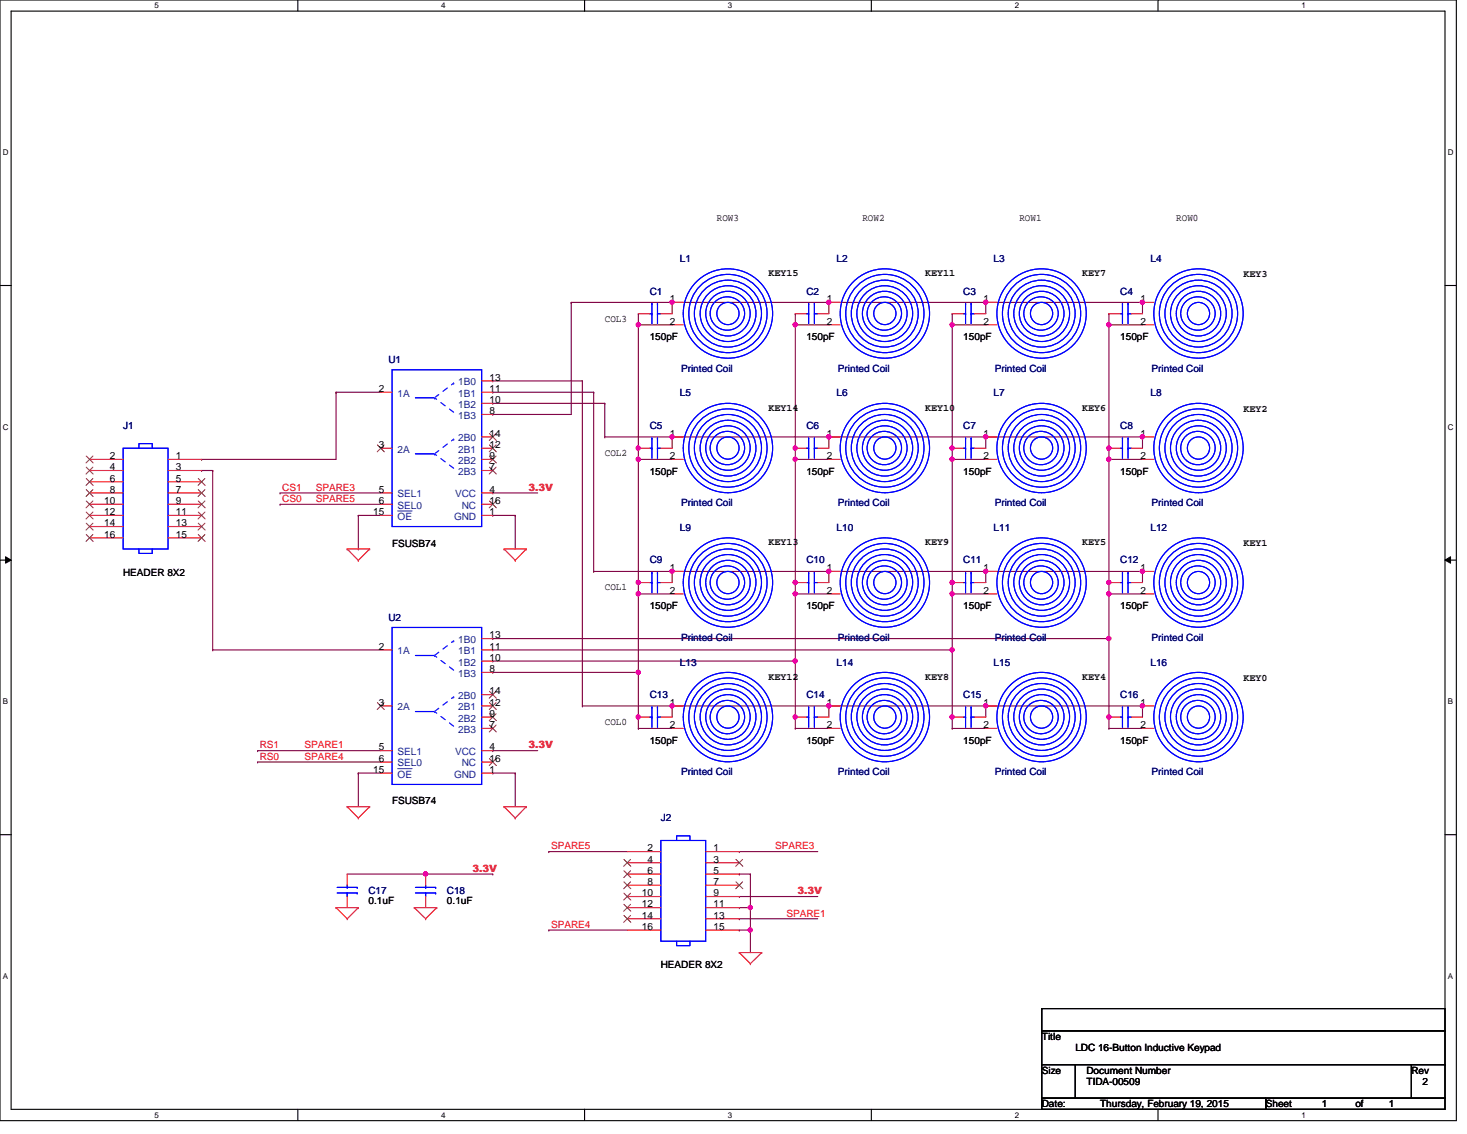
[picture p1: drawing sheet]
<svg xmlns="http://www.w3.org/2000/svg" width="279mm" height="216mm" viewBox="0 0 279 216" stroke-linecap="round" stroke-linejoin="round" font-family="sans-serif">
<path d="M0 0h277.4v213.4h-277.4zM2.1 2.1h273.1v209.1h-273.1z" fill="none" stroke="#000" stroke-width=".21"/>
<g fill="#fff">
<path d="M29.4 .2h.8v1.7h-.8z"/>
<path d="M29.4 211.4h.8v1.7h-.8z"/>
</g>
<path d="M56.7 0v2.1M56.7 211.2v2.1" fill="none" stroke="#000" stroke-width=".21"/>
<g fill="#fff">
<path d="M84 .2h.8v1.7h-.8z"/>
<path d="M84 211.4h.8v1.7h-.8z"/>
</g>
<path d="M111.3 0v2.1M111.3 211.2v2.1" fill="none" stroke="#000" stroke-width=".21"/>
<g fill="#fff">
<path d="M138.6 .2h.8v1.7h-.8z"/>
<path d="M138.6 211.4h.8v1.7h-.8z"/>
</g>
<path d="M165.9 0v2.1M165.9 211.2v2.1" fill="none" stroke="#000" stroke-width=".21"/>
<g fill="#fff">
<path d="M193.3 .2h.8v1.7h-.8z"/>
<path d="M193.3 211.4h.8v1.7h-.8z"/>
</g>
<path d="M220.6 0v2.1M220.6 211.2v2.1" fill="none" stroke="#000" stroke-width=".21"/>
<g fill="#fff">
<path d="M247.9 .2h.8v1.7h-.8z"/>
<path d="M247.9 211.4h.8v1.7h-.8z"/>
<path d="M.6 28.2h1v1.7h-1z"/>
<path d="M275.8 28.2h1v1.7h-1z"/>
<path d="M.6 80.5h1v1.7h-1z"/>
<path d="M275.8 80.5h1v1.7h-1z"/>
</g>
<path d="M0 54.4h2.1M275.2 54.4h2.1" fill="none" stroke="#000" stroke-width=".21"/>
<g fill="#fff">
<path d="M.6 132.8h.9v1.7h-.9z"/>
<path d="M275.8 132.8h.9v1.7h-.9z"/>
</g>
<path d="M0 106.6h2.1M275.2 106.6h2.1" fill="none" stroke="#000" stroke-width=".21"/>
<path d="M1.1 106l1 .6-1 .6zM275.2 106.6l1.1-.6v1.2z" fill="#000"/>
<path d="M1.1 106l1 .6-1 .6zM275.2 106.6l1.1-.6v1.2z" fill="none" stroke="#000" stroke-width=".19"/>
<g fill="#fff">
<path d="M.6 185h.9v1.7h-.9z"/>
<path d="M275.8 185h.9v1.7h-.9z"/>
</g>
<path d="M0 158.9h2.1M275.2 158.9h2.1" fill="none" stroke="#000" stroke-width=".21"/>
<g fill="none" stroke="#800040" stroke-width=".21">
<path d="M121.6 59.7h.1M121.6 59.7v2.1M128 57.6h.1M128 57.6v2.1M151.5 59.7h.1M151.5 59.7v2.1M157.9 57.6h.1M157.9 57.6v2.1M181.4 59.7h.1M181.4 59.7v2.1M187.7 57.6h.1M187.7 57.6v2.1"/>
<path d="M121.6 61.8h.1M121.6 61.8h6.4M151.5 61.8h.1M151.5 61.8h6.4M181.4 61.8h.1M181.4 61.8h6.3M211.2 61.8h.1M211.2 61.8h6.4"/>
</g>
<circle cx="211.2" cy="61.8" r=".4" fill="#f0f"/>
<circle cx="211.2" cy="61.8" r=".4" fill="none" stroke="#f0f" stroke-width=".21"/>
<path d="M211.2 59.7h.1M211.2 59.7v2.1M217.6 57.6h.1M217.6 57.6v2.1M121.6 87.5h.1M121.6 85.3h.1M121.6 87.5h6.4M121.6 85.3v2.2" fill="none" stroke="#800040" stroke-width=".21"/>
<circle cx="121.6" cy="85.3" r=".4" fill="#f0f"/>
<circle cx="121.6" cy="85.3" r=".4" fill="none" stroke="#f0f" stroke-width=".21"/>
<path d="M128 83.2h.1M128 83.2v2.1M151.5 87.5h.1M151.5 85.3h.1M151.5 87.5h6.4M151.5 85.3v2.2" fill="none" stroke="#800040" stroke-width=".21"/>
<circle cx="151.4" cy="85.3" r=".4" fill="#f0f"/>
<circle cx="151.4" cy="85.3" r=".4" fill="none" stroke="#f0f" stroke-width=".21"/>
<path d="M157.9 83.2h.1M157.9 83.2v2.1M181.4 87.5h.1M181.4 85.3h.1M181.4 87.5h6.3M181.4 85.3v2.2" fill="none" stroke="#800040" stroke-width=".21"/>
<circle cx="181.3" cy="85.3" r=".4" fill="#f0f"/>
<circle cx="181.3" cy="85.3" r=".4" fill="none" stroke="#f0f" stroke-width=".21"/>
<path d="M187.7 83.2h.1M187.7 83.2v2.1" fill="none" stroke="#800040" stroke-width=".21"/>
<circle cx="187.7" cy="83.2" r=".4" fill="#f0f"/>
<circle cx="187.7" cy="83.2" r=".4" fill="none" stroke="#f0f" stroke-width=".21"/>
<path d="M211.2 87.5h.1M211.2 87.5h6.4M217.6 83.2h.1M217.6 83.2v2.1M121.6 113.1h.1M121.6 110.9h.1M121.6 113.1h6.4M121.6 110.9v2.2" fill="none" stroke="#800040" stroke-width=".21"/>
<circle cx="121.6" cy="110.9" r=".4" fill="#f0f"/>
<circle cx="121.6" cy="110.9" r=".4" fill="none" stroke="#f0f" stroke-width=".21"/>
<path d="M128 108.8h.1M128 108.8v2.1M151.5 113.1h.1M151.5 113.1h6.4" fill="none" stroke="#800040" stroke-width=".21"/>
<circle cx="151.4" cy="113" r=".4" fill="#f0f"/>
<circle cx="151.4" cy="113" r=".4" fill="none" stroke="#f0f" stroke-width=".21"/>
<path d="M151.5 110.9h.1M151.5 110.9v2.2" fill="none" stroke="#800040" stroke-width=".21"/>
<circle cx="151.4" cy="110.9" r=".4" fill="#f0f"/>
<circle cx="151.4" cy="110.9" r=".4" fill="none" stroke="#f0f" stroke-width=".21"/>
<path d="M157.9 108.8h.1M157.9 108.8v2.1M181.4 113.1h.1M181.4 110.9h.1M181.4 113.1h6.3M181.4 110.9v2.2" fill="none" stroke="#800040" stroke-width=".21"/>
<circle cx="181.3" cy="113" r=".4" fill="#f0f"/>
<circle cx="181.3" cy="113" r=".4" fill="none" stroke="#f0f" stroke-width=".21"/>
<circle cx="181.3" cy="110.9" r=".4" fill="#f0f"/>
<circle cx="181.3" cy="110.9" r=".4" fill="none" stroke="#f0f" stroke-width=".21"/>
<path d="M187.7 108.8h.1M187.7 108.8v2.1" fill="none" stroke="#800040" stroke-width=".21"/>
<circle cx="187.7" cy="108.8" r=".4" fill="#f0f"/>
<circle cx="187.7" cy="108.8" r=".4" fill="none" stroke="#f0f" stroke-width=".21"/>
<path d="M211.2 113.1h.1M211.2 113.1h6.4M217.6 108.8h.1M217.6 108.8v2.1M121.6 138.7h.1M121.6 136.5h.1M121.6 138.7h6.4M121.6 136.5v2.2M128 134.4h.1M128 134.4v2.1" fill="none" stroke="#800040" stroke-width=".21"/>
<circle cx="128" cy="134.4" r=".4" fill="#f0f"/>
<circle cx="128" cy="134.4" r=".4" fill="none" stroke="#f0f" stroke-width=".21"/>
<path d="M151.5 138.7h.1M151.5 136.5h.1M151.5 138.7h6.4M151.5 136.5v2.2" fill="none" stroke="#800040" stroke-width=".21"/>
<circle cx="151.4" cy="136.5" r=".4" fill="#f0f"/>
<circle cx="151.4" cy="136.5" r=".4" fill="none" stroke="#f0f" stroke-width=".21"/>
<path d="M157.9 134.4h.1M157.9 134.4v2.1M181.4 138.7h.1M181.4 136.5h.1M181.4 138.7h6.3M181.4 136.5v2.2" fill="none" stroke="#800040" stroke-width=".21"/>
<circle cx="181.3" cy="136.5" r=".4" fill="#f0f"/>
<circle cx="181.3" cy="136.5" r=".4" fill="none" stroke="#f0f" stroke-width=".21"/>
<path d="M187.7 134.4h.1M187.7 134.4v2.1M211.2 138.7h.1M211.2 136.5h.1M211.2 138.7h6.4M211.2 136.5v2.2" fill="none" stroke="#800040" stroke-width=".21"/>
<circle cx="211.2" cy="136.5" r=".4" fill="#f0f"/>
<circle cx="211.2" cy="136.5" r=".4" fill="none" stroke="#f0f" stroke-width=".21"/>
<path d="M217.6 134.4h.1M217.6 134.4v2.1" fill="none" stroke="#800040" stroke-width=".21"/>
<circle cx="217.6" cy="134.4" r=".4" fill="#f0f"/>
<circle cx="217.6" cy="134.4" r=".4" fill="none" stroke="#f0f" stroke-width=".21"/>
<path d="M187.7 57.6h.1M187.7 57.6h29.9" fill="none" stroke="#800040" stroke-width=".21"/>
<circle cx="217.6" cy="57.5" r=".4" fill="#f0f"/>
<circle cx="217.6" cy="57.5" r=".4" fill="none" stroke="#f0f" stroke-width=".21"/>
<circle cx="187.7" cy="57.5" r=".4" fill="#f0f"/>
<circle cx="187.7" cy="57.5" r=".4" fill="none" stroke="#f0f" stroke-width=".21"/>
<path d="M157.9 57.6h.1M157.9 57.6h29.8" fill="none" stroke="#800040" stroke-width=".21"/>
<circle cx="157.8" cy="57.5" r=".4" fill="#f0f"/>
<circle cx="157.8" cy="57.5" r=".4" fill="none" stroke="#f0f" stroke-width=".21"/>
<path d="M128 57.6h.1M128 57.6h29.9" fill="none" stroke="#800040" stroke-width=".21"/>
<circle cx="128" cy="57.5" r=".4" fill="#f0f"/>
<circle cx="128" cy="57.5" r=".4" fill="none" stroke="#f0f" stroke-width=".21"/>
<path d="M157.9 83.2h.1M157.9 83.2h29.8" fill="none" stroke="#800040" stroke-width=".21"/>
<circle cx="157.8" cy="83.2" r=".4" fill="#f0f"/>
<circle cx="157.8" cy="83.2" r=".4" fill="none" stroke="#f0f" stroke-width=".21"/>
<path d="M128 83.2h.1M128 83.2h29.9" fill="none" stroke="#800040" stroke-width=".21"/>
<circle cx="128" cy="83.2" r=".4" fill="#f0f"/>
<circle cx="128" cy="83.2" r=".4" fill="none" stroke="#f0f" stroke-width=".21"/>
<path d="M157.9 108.8h.1M157.9 108.8h29.8" fill="none" stroke="#800040" stroke-width=".21"/>
<circle cx="157.8" cy="108.8" r=".4" fill="#f0f"/>
<circle cx="157.8" cy="108.8" r=".4" fill="none" stroke="#f0f" stroke-width=".21"/>
<path d="M128 108.8h.1M128 108.8h29.9" fill="none" stroke="#800040" stroke-width=".21"/>
<circle cx="128" cy="108.8" r=".4" fill="#f0f"/>
<circle cx="128" cy="108.8" r=".4" fill="none" stroke="#f0f" stroke-width=".21"/>
<path d="M181.4 61.8h.1M181.4 61.8v23.5" fill="none" stroke="#800040" stroke-width=".21"/>
<circle cx="181.3" cy="61.8" r=".4" fill="#f0f"/>
<circle cx="181.3" cy="61.8" r=".4" fill="none" stroke="#f0f" stroke-width=".21"/>
<path d="M181.4 87.5h.1M181.4 87.5v23.4" fill="none" stroke="#800040" stroke-width=".21"/>
<circle cx="181.3" cy="87.4" r=".4" fill="#f0f"/>
<circle cx="181.3" cy="87.4" r=".4" fill="none" stroke="#f0f" stroke-width=".21"/>
<path d="M151.5 87.5h.1M151.5 87.5v23.4" fill="none" stroke="#800040" stroke-width=".21"/>
<circle cx="151.4" cy="87.4" r=".4" fill="#f0f"/>
<circle cx="151.4" cy="87.4" r=".4" fill="none" stroke="#f0f" stroke-width=".21"/>
<path d="M151.5 61.8h.1M151.5 61.8v23.5" fill="none" stroke="#800040" stroke-width=".21"/>
<circle cx="151.4" cy="61.8" r=".4" fill="#f0f"/>
<circle cx="151.4" cy="61.8" r=".4" fill="none" stroke="#f0f" stroke-width=".21"/>
<path d="M121.6 61.8h.1M121.6 61.8v23.5" fill="none" stroke="#800040" stroke-width=".21"/>
<circle cx="121.6" cy="61.8" r=".4" fill="#f0f"/>
<circle cx="121.6" cy="61.8" r=".4" fill="none" stroke="#f0f" stroke-width=".21"/>
<path d="M121.6 87.5h.1M121.6 87.5v23.4" fill="none" stroke="#800040" stroke-width=".21"/>
<circle cx="121.6" cy="87.4" r=".4" fill="#f0f"/>
<circle cx="121.6" cy="87.4" r=".4" fill="none" stroke="#f0f" stroke-width=".21"/>
<path d="M121.6 128h.1M121.6 128v8.5" fill="none" stroke="#800040" stroke-width=".21"/>
<circle cx="121.6" cy="136.5" r=".4" fill="#f0f"/>
<circle cx="121.6" cy="136.5" r=".4" fill="none" stroke="#f0f" stroke-width=".21"/>
<path d="M187.7 134.4h.1M187.7 134.4h29.9" fill="none" stroke="#800040" stroke-width=".21"/>
<circle cx="187.7" cy="134.4" r=".4" fill="#f0f"/>
<circle cx="187.7" cy="134.4" r=".4" fill="none" stroke="#f0f" stroke-width=".21"/>
<path d="M140.8 166.4h.1M140.8 172.8h.1M140.8 177.1h.1M140.8 166.4h2.1M140.8 177.1h2.1M142.9 177.1h.1M142.9 166.4h.1M142.9 166.4v6.4h-2.1M142.9 177.1v4.3" fill="none" stroke="#800040" stroke-width=".21"/>
<circle cx="142.9" cy="177.1" r=".4" fill="#f0f"/>
<circle cx="142.9" cy="177.1" r=".4" fill="none" stroke="#f0f" stroke-width=".21"/>
<path d="M104.5 177.1h.1M104.5 162.1h.1M104.5 162.1h15M104.5 177.1h15M140.8 174.9h.1M140.8 162.1h.1M140.8 174.9h14.9M140.8 162.1h14.9M142.9 172.8h.1M142.9 172.8v4.3" fill="none" stroke="#800040" stroke-width=".21"/>
<circle cx="142.9" cy="172.8" r=".4" fill="#f0f"/>
<circle cx="142.9" cy="172.8" r=".4" fill="none" stroke="#f0f" stroke-width=".21"/>
<path d="M157.9 134.4h.1M157.9 134.4h29.8M140.8 170.7h.1M140.8 170.7h14.9" fill="none" stroke="#800040" stroke-width=".21"/>
<circle cx="157.8" cy="134.4" r=".4" fill="#f0f"/>
<circle cx="157.8" cy="134.4" r=".4" fill="none" stroke="#f0f" stroke-width=".21"/>
<g fill="none" stroke="#800040" stroke-width=".21">
<path d="M108.8 57.6h.1M108.8 57.6h19.2M108.8 57.6v21.3h-14.9M64 74.7h.1M64 74.7v12.8h-25.6M64 74.7h8.5M93.9 78.9h.1M93.9 76.8h.1M93.9 74.7h.1M93.9 72.5h.1M93.9 74.7h19.2M93.9 76.8h21.3"/>
<path d="M93.9 72.5h17M110.9 72.5h.1M110.9 72.5v61.9M113.1 74.7h.1M113.1 74.7v34.1M115.2 76.8h.1M115.2 76.8v6.4M38.4 89.6h.1M38.4 87.5h.1M38.4 89.6h2.1M40.5 89.6h.1M40.5 89.6v34.1"/>
<path d="M115.2 83.2h.1M115.2 83.2h12.8M113.1 108.8h.1M113.1 108.8h14.9M40.5 123.7h.1M40.5 123.7h32M93.9 128h.1M93.9 128h27.7M110.9 134.4h.1M110.9 134.4h47M128 134.4h.1M151.5 125.9h.1"/>
<path d="M151.5 125.9v10.6M181.4 123.7h.1M181.4 123.7v12.8M211.2 121.6h.1M211.2 121.6v14.9"/>
</g>
<circle cx="121.6" cy="128" r=".4" fill="#f0f"/>
<circle cx="121.6" cy="128" r=".4" fill="none" stroke="#f0f" stroke-width=".21"/>
<path d="M121.6 113.1h.1M121.6 113.1v14.9" fill="none" stroke="#800040" stroke-width=".21"/>
<circle cx="121.6" cy="113" r=".4" fill="#f0f"/>
<circle cx="121.6" cy="113" r=".4" fill="none" stroke="#f0f" stroke-width=".21"/>
<path d="M93.9 125.9h.1M93.9 125.9h57.6" fill="none" stroke="#800040" stroke-width=".21"/>
<circle cx="151.4" cy="125.8" r=".4" fill="#f0f"/>
<circle cx="151.4" cy="125.8" r=".4" fill="none" stroke="#f0f" stroke-width=".21"/>
<path d="M93.9 123.7h.1M93.9 123.7h87.5" fill="none" stroke="#800040" stroke-width=".21"/>
<circle cx="181.3" cy="123.7" r=".4" fill="#f0f"/>
<circle cx="181.3" cy="123.7" r=".4" fill="none" stroke="#f0f" stroke-width=".21"/>
<path d="M93.9 121.6h.1M93.9 121.6h117.3" fill="none" stroke="#800040" stroke-width=".21"/>
<circle cx="211.2" cy="121.6" r=".4" fill="#f0f"/>
<circle cx="211.2" cy="121.6" r=".4" fill="none" stroke="#f0f" stroke-width=".21"/>
<g fill="none" stroke="#800040" stroke-width=".21">
<path d="M53.3 96h.1M53.3 93.9h.1M53.3 93.9h19.2M53.3 96h19.2M68.2 98.1h.1M68.2 98.1v6.4M68.2 98.1h4.3M93.9 98.1h.1M93.9 93.9h.1M93.9 98.1h4.2M93.9 93.9h8.5M98.1 98.1h.1"/>
<path d="M98.1 98.1v6.4M68.2 104.5h.1M151.5 113.1h.1M151.5 113.1v12.8M181.4 113.1h.1M181.4 113.1v10.6M49.1 142.9h.1M49.1 145.1h.1M49.1 142.9h23.4M49.1 145.1h23.4M68.2 147.2h.1M68.2 147.2h4.3"/>
<path d="M68.2 147.2v6.4M93.9 147.2h.1M93.9 142.9h.1M93.9 147.2h4.2M93.9 142.9h8.5M98.1 147.2h.1M98.1 147.2v6.4M66.1 166.4h15M81.1 166.4h.1"/>
</g>
<circle cx="81" cy="166.4" r=".4" fill="#f0f"/>
<circle cx="81" cy="166.4" r=".4" fill="none" stroke="#f0f" stroke-width=".21"/>
<path d="M211.2 61.8h.1M211.2 61.8v23.5M81.1 166.4h12.8M93.9 166.4h.1" fill="none" stroke="#800040" stroke-width=".21"/>
<circle cx="211.2" cy="85.3" r=".4" fill="#f0f"/>
<circle cx="211.2" cy="85.3" r=".4" fill="none" stroke="#f0f" stroke-width=".21"/>
<path d="M211.2 113.1h.1M211.2 110.9v10.7M211.2 121.6h.1" fill="none" stroke="#800040" stroke-width=".21"/>
<circle cx="211.2" cy="113" r=".4" fill="#f0f"/>
<circle cx="211.2" cy="113" r=".4" fill="none" stroke="#f0f" stroke-width=".21"/>
<path d="M211.2 87.5v23.4M211.2 110.9h.1" fill="none" stroke="#800040" stroke-width=".21"/>
<circle cx="211.2" cy="110.9" r=".4" fill="#f0f"/>
<circle cx="211.2" cy="110.9" r=".4" fill="none" stroke="#f0f" stroke-width=".21"/>
<path d="M211.2 87.5h.1M211.2 85.3v2.2" fill="none" stroke="#800040" stroke-width=".21"/>
<circle cx="211.2" cy="87.4" r=".4" fill="#f0f"/>
<circle cx="211.2" cy="87.4" r=".4" fill="none" stroke="#f0f" stroke-width=".21"/>
<path d="M187.7 108.8h.1M187.7 108.8h29.9" fill="none" stroke="#800040" stroke-width=".21"/>
<circle cx="217.6" cy="108.8" r=".4" fill="#f0f"/>
<circle cx="217.6" cy="108.8" r=".4" fill="none" stroke="#f0f" stroke-width=".21"/>
<path d="M187.7 83.2h.1M187.7 83.2h29.9" fill="none" stroke="#800040" stroke-width=".21"/>
<circle cx="217.6" cy="83.2" r=".4" fill="#f0f"/>
<circle cx="217.6" cy="83.2" r=".4" fill="none" stroke="#f0f" stroke-width=".21"/>
<g fill="none" stroke="#f00" stroke-width=".21">
<path d="M121.6 59.7h2.1M125.9 59.7h2.1M128 57.6h2.1M151.5 59.7h2.1M155.7 59.7h2.2M157.9 57.6h2.1M181.4 59.7h2.1M185.6 59.7h2.1M187.7 57.6h2.2M211.2 59.7h2.2M215.5 59.7h2.1M217.6 57.6h2.2"/>
<path d="M72.5 74.7h2.2M91.7 74.7h2.2M91.7 78.9h2.2M91.7 76.8h2.2M91.7 72.5h2.2M128 61.8h2.1M157.9 61.8h2.1M187.7 61.8h2.2M217.6 61.8h2.2M17.1 98.1h6.4M17.1 93.9h6.4M17.1 96h6.4"/>
<path d="M17.1 89.6h6.4M17.1 87.5h6.4M17.1 91.7h6.4M32 98.1h6.4M32 93.9h6.4M32 96h6.4M32 89.6h6.4M32 87.5h6.4M32 91.7h6.4M72.5 85.3h2.2M72.5 98.1h2.2M72.5 93.9h2.2"/>
<path d="M72.5 96h2.2M91.7 85.3h2.2M91.7 98.1h2.2M91.7 93.9h2.2M91.7 96h2.2M91.7 89.6h2.2M91.7 87.5h2.2M91.7 83.2h2.2M121.6 85.3h2.1M125.9 85.3h2.1M128 87.5h2.1M128 83.2h2.1"/>
<path d="M151.5 85.3h2.1M155.7 85.3h2.2M157.9 87.5h2.1M157.9 83.2h2.1M181.4 85.3h2.1M185.6 85.3h2.1M187.7 87.5h2.2M187.7 83.2h2.2M211.2 85.3h2.2M215.5 85.3h2.1M217.6 87.5h2.2M217.6 83.2h2.2"/>
<path d="M17.1 100.2h6.4M17.1 102.4h6.4M32 100.2h6.4M32 102.4h6.4M66.1 104.5h.1M66.1 104.5h4.3M66.1 104.5l2.1 2.2M68.2 106.7h.1M70.4 104.5h.1M70.4 104.5l-2.2 2.2M96 104.5h.1M96 104.5h4.2"/>
<path d="M96 104.5l2.1 2.2M98.1 106.7h.1M100.2 104.5h.1M100.2 104.5l-2.1 2.2M121.6 110.9h2.1M125.9 110.9h2.1M128 108.8h2.1M128 113.1h2.1M151.5 110.9h2.1M155.7 110.9h2.2M157.9 108.8h2.1M157.9 113.1h2.1"/>
<path d="M181.4 110.9h2.1M185.6 110.9h2.1M187.7 108.8h2.2M187.7 113.1h2.2M211.2 110.9h2.2M215.5 110.9h2.1M217.6 108.8h2.2M217.6 113.1h2.2M72.5 134.4h2.2M72.5 123.7h2.2M91.7 134.4h2.2M91.7 138.7h2.2"/>
<path d="M91.7 123.7h2.2M91.7 128h2.2M91.7 136.5h2.2M91.7 125.9h2.2M91.7 121.6h2.2M91.7 132.2h2.2M121.6 136.5h2.1M125.9 136.5h2.1M128 134.4h2.1M128 138.7h2.1M151.5 136.5h2.1M155.7 136.5h2.2"/>
<path d="M157.9 134.4h2.1M157.9 138.7h2.1M181.4 136.5h2.1M185.6 136.5h2.1M187.7 134.4h2.2M187.7 138.7h2.2M211.2 136.5h2.2M215.5 136.5h2.1M217.6 134.4h2.2M217.6 138.7h2.2M66.1 153.6h.1M66.1 153.6h4.3"/>
<path d="M66.1 153.6l2.1 2.1M68.2 155.7h.1M70.4 153.6h.1M70.4 153.6l-2.2 2.1M72.5 147.2h2.2M72.5 142.9h2.2M72.5 145.1h2.2M91.7 147.2h2.2M91.7 142.9h2.2M91.7 145.1h2.2M96 153.6h.1M96 153.6h4.2"/>
<path d="M96 153.6l2.1 2.1M98.1 155.7h.1M100.2 153.6h.1M100.2 153.6l-2.1 2.1M64 172.8h.1M64 172.8h4.2M64 172.8l2.1 2.1M66.1 174.9h.1M66.1 166.4v2.1M66.1 170.7v2.1M68.2 172.8h.1M68.2 172.8l-2.1 2.1"/>
<path d="M78.9 172.8h.1M78.9 172.8h4.3M78.9 172.8l2.2 2.1M81.1 174.9h.1M81.1 166.4v2.1M81.1 170.7v2.1M83.2 172.8h.1M83.2 172.8l-2.1 2.1M119.5 172.8h6.4M119.5 162.1h6.4M119.5 164.3h6.4M119.5 166.4h6.4"/>
<path d="M119.5 168.5h6.4M119.5 170.7h6.4M119.5 174.9h6.4M119.5 177.1h6.4M134.4 172.8h6.4M134.4 162.1h6.4M134.4 164.3h6.4M134.4 166.4h6.4M134.4 168.5h6.4M134.4 170.7h6.4M134.4 174.9h6.4M134.4 177.1h6.4"/>
<path d="M140.8 181.4h.1M140.8 181.4h4.3M140.8 181.4l2.1 2.1M142.9 183.5h.1M145.1 181.4h.1M145.1 181.4l-2.2 2.1"/>
</g>
<path d="M198.4 192h76.8v4.3h-76.8zM198.4 196.3h76.8v6.4h-76.8zM198.4 202.7h6.4v6.4h-6.4zM198.4 209.1h42.7v2.1h-42.7zM204.8 202.7h64v6.4h-64zM241.1 209.1h34.1v2.1h-34.1zM268.8 202.7h6.4v6.4h-6.4z" fill="none" stroke="#000" stroke-width=".21"/>
<g fill="none" stroke="#00f" stroke-width=".21">
<path d="M123.7 59.7h.5M124.2 59.7h.1M124.2 57.8h.1M124.2 57.8v3.8M125.2 57.8h.1M125.2 59.7h.1M125.2 59.7h.7M125.2 57.8v3.8M153.6 59.7h.4M154 59.7h.1M154 57.8h.1M154 57.8v3.8"/>
<path d="M155.1 57.8h.1M155.1 59.7h.1M155.1 59.7h.6M155.1 57.8v3.8M183.5 59.7h.4M183.9 59.7h.1M183.9 57.8h.1M183.9 57.8v3.8M185 57.8h.1M185 59.7h.1M185 57.8v3.8M185 59.7h.6"/>
<path d="M213.4 59.7h.4M213.8 59.7h.1M213.8 57.8h.1M213.8 57.8v3.8M214.8 57.8h.1M214.8 59.7h.1M214.8 59.7h.7M214.8 57.8v3.8M74.7 70.4h17v29.8h-17zM79.1 75.7h3.7M82.8 75.7h.1M23.5 85.3h8.5v19.2h-8.5z"/>
<path d="M26.5 85.3v-.8h2.5v.8M79.1 86.4h3.7M82.8 86.4h.1M123.7 85.3h.5M124.2 85.3h.1M124.2 83.4h.1M124.2 83.4v3.8M125.2 83.4h.1M125.2 85.3h.1M125.2 85.3h.7M125.2 83.4v3.8M153.6 85.3h.4"/>
<path d="M154 85.3h.1M154 83.4h.1M154 83.4v3.8M155.1 83.4h.1M155.1 85.3h.1M155.1 85.3h.6M155.1 83.4v3.8M183.5 85.3h.4M183.9 85.3h.1M183.9 83.4h.1M183.9 83.4v3.8M185 83.4h.1"/>
<path d="M185 85.3h.1M185 85.3h.6M185 83.4v3.8M213.4 85.3h.4M213.8 85.3h.1M213.8 83.4h.1M213.8 83.4v3.8M214.8 83.4h.1M214.8 85.3h.1M214.8 85.3h.7M214.8 83.4v3.8M26.5 104.5v.9h2.5v-.9"/>
<path d="M74.7 119.5h17v29.9h-17zM123.7 110.9h.5M124.2 110.9h.1M124.2 109h.1M124.2 109v3.9M125.2 109h.1M125.2 110.9h.1M125.2 110.9h.7M125.2 109v3.9M153.6 110.9h.4M154 110.9h.1M154 109h.1"/>
<path d="M154 109v3.9M155.1 109h.1M155.1 110.9h.1M155.1 110.9h.6M155.1 109v3.9M183.5 110.9h.4M183.9 110.9h.1M183.9 109h.1M183.9 109v3.9M185 109h.1M185 110.9h.1M185 109v3.9"/>
<path d="M185 110.9h.6M213.4 110.9h.4M213.8 110.9h.1M213.8 109h.1M213.8 109v3.9M214.8 109h.1M214.8 110.9h.1M214.8 109v3.9M214.8 110.9h.7M79.1 124.8h3.7M79.1 135.5h3.7M82.8 124.8h.1"/>
<path d="M82.8 135.5h.1M123.7 136.5h.5M124.2 136.5h.1M124.2 134.6h.1M124.2 134.6v3.9M125.2 134.6h.1M125.2 136.5h.1M125.2 136.5h.7M125.2 134.6v3.9M153.6 136.5h.4M154 136.5h.1M154 134.6h.1"/>
<path d="M154 134.6v3.9M155.1 134.6h.1M155.1 136.5h.1M155.1 134.6v3.9M155.1 136.5h.6M183.5 136.5h.4M183.9 136.5h.1M183.9 134.6h.1M183.9 134.6v3.9M185 134.6h.1M185 136.5h.1M185 134.6v3.9"/>
<path d="M185 136.5h.6M213.4 136.5h.4M213.8 136.5h.1M213.8 134.6h.1M213.8 134.6v3.9M214.8 134.6h.1M214.8 136.5h.1M214.8 134.6v3.9M214.8 136.5h.7M64.2 170h3.8M64.2 169h3.8M66.1 169h.1"/>
<path d="M66.1 170h.1M66.1 168.5v.5M66.1 170v.7M68 170h.1M68 169h.1M79.1 170h3.9M79.1 169h3.9M81.1 169h.1M81.1 170h.1M81.1 168.5v.5M81.1 170v.7M83 170h.1"/>
<path d="M83 169h.1M125.9 160h8.5v19.2h-8.5zM128.9 160v-.9h2.5v.9M128.9 179.2v.8h2.5v-.8"/>
<circle cx="138.6" cy="59.7" r="3.2"/>
<circle cx="138.6" cy="59.7" r="4.2"/>
<circle cx="138.6" cy="59.7" r="8.5"/>
<circle cx="138.6" cy="59.7" r="7.5"/>
<circle cx="138.6" cy="59.7" r="2.12"/>
<circle cx="138.6" cy="59.7" r="6.4"/>
<circle cx="138.7" cy="59.7" r="5.3"/>
<circle cx="168.5" cy="59.7" r="3.2"/>
<circle cx="168.5" cy="59.7" r="4.3"/>
<circle cx="168.5" cy="59.7" r="6.4"/>
<circle cx="168.5" cy="59.7" r="5.3"/>
<circle cx="168.5" cy="59.7" r="8.5"/>
<circle cx="168.5" cy="59.7" r="7.5"/>
<circle cx="168.5" cy="59.7" r="2.12"/>
<circle cx="198.3" cy="59.7" r="3.2"/>
<circle cx="198.4" cy="59.7" r="8.5"/>
<circle cx="198.4" cy="59.7" r="7.5"/>
<circle cx="198.4" cy="59.7" r="2.12"/>
<circle cx="198.4" cy="59.7" r="4.3"/>
<circle cx="198.4" cy="59.7" r="6.4"/>
<circle cx="198.4" cy="59.7" r="5.3"/>
<circle cx="228.2" cy="59.7" r="3.2"/>
<circle cx="228.2" cy="59.7" r="5.3"/>
<circle cx="228.2" cy="59.7" r="4.2"/>
<circle cx="228.3" cy="59.7" r="8.5"/>
<circle cx="228.3" cy="59.7" r="7.5"/>
<circle cx="228.3" cy="59.7" r="2.12"/>
<circle cx="228.3" cy="59.7" r="6.4"/>
<circle cx="138.6" cy="85.3" r="3.2"/>
<circle cx="138.6" cy="85.3" r="8.5"/>
<circle cx="138.6" cy="85.3" r="4.2"/>
<circle cx="138.6" cy="85.3" r="7.5"/>
<circle cx="138.6" cy="85.3" r="6.4"/>
<circle cx="138.6" cy="85.3" r="2.12"/>
<circle cx="138.7" cy="85.3" r="5.3"/>
<circle cx="168.5" cy="85.3" r="3.2"/>
<circle cx="168.5" cy="85.3" r="6.4"/>
<circle cx="168.5" cy="85.3" r="5.3"/>
<circle cx="168.5" cy="85.3" r="4.3"/>
<circle cx="168.5" cy="85.3" r="8.5"/>
<circle cx="168.5" cy="85.3" r="7.5"/>
<circle cx="168.5" cy="85.3" r="2.12"/>
<circle cx="198.3" cy="85.3" r="3.2"/>
<circle cx="198.4" cy="85.3" r="8.5"/>
<circle cx="198.4" cy="85.3" r="7.5"/>
<circle cx="198.4" cy="85.3" r="2.12"/>
<circle cx="198.4" cy="85.3" r="6.4"/>
<circle cx="198.4" cy="85.3" r="5.3"/>
<circle cx="198.4" cy="85.3" r="4.3"/>
<circle cx="228.2" cy="85.3" r="3.2"/>
<circle cx="228.2" cy="85.3" r="5.3"/>
<circle cx="228.3" cy="85.3" r="8.5"/>
<circle cx="228.3" cy="85.3" r="4.2"/>
<circle cx="228.3" cy="85.3" r="7.5"/>
<circle cx="228.3" cy="85.3" r="6.4"/>
<circle cx="228.3" cy="85.3" r="2.12"/>
<circle cx="138.6" cy="110.9" r="3.2"/>
<circle cx="138.6" cy="110.9" r="8.5"/>
<circle cx="138.6" cy="110.9" r="4.2"/>
<circle cx="138.6" cy="110.9" r="7.5"/>
<circle cx="138.6" cy="110.9" r="6.4"/>
<circle cx="138.6" cy="110.9" r="2.12"/>
<circle cx="138.7" cy="110.9" r="5.3"/>
<circle cx="168.5" cy="110.9" r="3.2"/>
<circle cx="168.5" cy="110.9" r="6.4"/>
<circle cx="168.5" cy="110.9" r="5.3"/>
<circle cx="168.5" cy="110.9" r="4.3"/>
<circle cx="168.5" cy="110.9" r="8.5"/>
<circle cx="168.5" cy="110.9" r="7.5"/>
<circle cx="168.5" cy="110.9" r="2.12"/>
<circle cx="198.3" cy="110.9" r="3.2"/>
<circle cx="198.4" cy="110.9" r="8.5"/>
<circle cx="198.4" cy="110.9" r="7.5"/>
<circle cx="198.4" cy="110.9" r="2.12"/>
<circle cx="198.4" cy="110.9" r="6.4"/>
<circle cx="198.4" cy="110.9" r="5.3"/>
<circle cx="198.4" cy="110.9" r="4.3"/>
<circle cx="228.2" cy="110.9" r="3.2"/>
<circle cx="228.2" cy="110.9" r="5.3"/>
<circle cx="228.3" cy="110.9" r="8.5"/>
<circle cx="228.3" cy="110.9" r="4.2"/>
<circle cx="228.3" cy="110.9" r="7.5"/>
<circle cx="228.3" cy="110.9" r="6.4"/>
<circle cx="228.3" cy="110.9" r="2.12"/>
<circle cx="138.6" cy="136.5" r="3.2"/>
<circle cx="138.6" cy="136.5" r="4.2"/>
<circle cx="138.6" cy="136.5" r="8.5"/>
<circle cx="138.6" cy="136.5" r="7.5"/>
<circle cx="138.6" cy="136.5" r="2.12"/>
<circle cx="138.6" cy="136.5" r="6.4"/>
<circle cx="138.7" cy="136.5" r="5.3"/>
<circle cx="168.5" cy="136.5" r="3.2"/>
<circle cx="168.5" cy="136.5" r="4.3"/>
<circle cx="168.5" cy="136.5" r="6.4"/>
<circle cx="168.5" cy="136.5" r="5.3"/>
<circle cx="168.5" cy="136.5" r="8.5"/>
<circle cx="168.5" cy="136.5" r="7.5"/>
<circle cx="168.5" cy="136.5" r="2.12"/>
<circle cx="198.3" cy="136.5" r="3.2"/>
<circle cx="198.4" cy="136.5" r="8.5"/>
<circle cx="198.4" cy="136.5" r="7.5"/>
<circle cx="198.4" cy="136.5" r="2.12"/>
<circle cx="198.4" cy="136.5" r="4.3"/>
<circle cx="198.4" cy="136.5" r="6.4"/>
<circle cx="198.4" cy="136.5" r="5.3"/>
<circle cx="228.2" cy="136.5" r="3.2"/>
<circle cx="228.2" cy="136.5" r="5.3"/>
<circle cx="228.2" cy="136.5" r="4.2"/>
<circle cx="228.3" cy="136.5" r="8.5"/>
<circle cx="228.3" cy="136.5" r="7.5"/>
<circle cx="228.3" cy="136.5" r="2.12"/>
<circle cx="228.3" cy="136.5" r="6.4"/>
</g>
<g fill="none" stroke="#fff" stroke-width=".19" stroke-dasharray="1 1 1 1 1 1 1 1">
<path d="M82.8 75.7l3.6-2.8M82.8 75.7h.1M86.4 72.9h.1M86.4 78.5l-3.6-2.8M82.8 86.4l3.6-2.8M82.8 86.4h.1M86.4 83.6h.1M86.4 89.2l-3.6-2.8M82.8 124.8l3.6-2.8M82.8 124.8h.1M82.8 135.5l3.6-2.8M82.8 135.5h.1"/>
<path d="M86.4 122h.1M86.4 127.6l-3.6-2.8M86.4 132.7h.1M86.4 138.3l-3.6-2.8"/>
</g>
<g fill="none" stroke="#00f" stroke-width=".19" stroke-dasharray="1 1 1 1 1 1 1 1">
<path d="M82.8 75.7l3.6-2.8M82.8 75.7h.1M86.4 72.9h.1M86.4 78.5l-3.6-2.8M82.8 86.4l3.6-2.8M82.8 86.4h.1M86.4 83.6h.1M86.4 89.2l-3.6-2.8M82.8 124.8l3.6-2.8M82.8 124.8h.1M82.8 135.5l3.6-2.8M82.8 135.5h.1"/>
<path d="M86.4 122h.1M86.4 127.6l-3.6-2.8M86.4 132.7h.1M86.4 138.3l-3.6-2.8"/>
</g>
<g fill="none" stroke="#804000" stroke-width=".19">
<path d="M16.4 86.8l1.3 1.3M16.4 88.9l1.3 1.4M16.4 91.1l1.3 1.3M16.4 93.2l1.3 1.3M16.4 95.4l1.3 1.3M16.4 97.5l1.3 1.3M16.4 99.6l1.3 1.3M17.7 86.8l-1.3 1.3M17.7 88.9l-1.3 1.4M17.7 91.1l-1.3 1.3M17.7 93.2l-1.3 1.3M17.7 95.4l-1.3 1.3"/>
<path d="M17.7 97.5l-1.3 1.3M17.7 99.6l-1.3 1.3M37.8 91.1l1.3 1.3M37.8 93.2l1.3 1.3M37.8 95.4l1.3 1.3M37.8 97.5l1.3 1.3M37.8 99.6l1.3 1.3M39 91.1l-1.3 1.3M39 93.2l-1.3 1.3M39 95.4l-1.3 1.3M39 97.5l-1.3 1.3M39 99.6l-1.3 1.3"/>
<path d="M71.9 84.7l1.3 1.3M73.2 84.7l-1.4 1.3M93.2 88.9l1.3 1.4M93.2 86.8l1.3 1.3M93.2 84.7l1.3 1.3M93.2 82.5l1.3 1.4M93.2 95.4l1.3 1.3M94.5 88.9l-1.3 1.4M94.5 86.8l-1.3 1.3M94.5 84.7l-1.3 1.3M94.5 82.5l-1.3 1.4M94.5 95.4l-1.3 1.3"/>
<path d="M16.4 101.8l1.3 1.3M17.7 101.8l-1.3 1.3M37.8 101.8l1.3 1.3M39 101.8l-1.3 1.3M71.9 133.8l1.3 1.3M73.2 133.8l-1.4 1.3M93.2 138l1.3 1.4M93.2 135.9l1.3 1.3M93.2 133.8l1.3 1.3M93.2 131.6l1.3 1.3M94.5 138l-1.3 1.4M94.5 135.9l-1.3 1.3"/>
<path d="M94.5 133.8l-1.3 1.3M94.5 131.6l-1.3 1.3M93.2 144.4l1.3 1.4M94.5 144.4l-1.3 1.4M118.8 163.6l1.3 1.3M118.8 165.8l1.3 1.3M118.8 167.9l1.3 1.3M118.8 170.1l1.3 1.3M118.8 172.2l1.3 1.3M118.8 174.3l1.3 1.3M120.1 163.6l-1.3 1.3M120.1 165.8l-1.3 1.3"/>
<path d="M120.1 167.9l-1.3 1.3M120.1 170.1l-1.3 1.3M120.1 172.2l-1.3 1.3M120.1 174.3l-1.3 1.3M140.2 163.6l1.3 1.3M140.2 167.9l1.3 1.3M141.4 163.6l-1.3 1.3M141.4 167.9l-1.3 1.3"/>
</g>
<path d="M75.7 97.3h2.8M75.7 146.3h2.8" fill="none" stroke="#004080" stroke-width=".19"/>
<circle cx="211.2" cy="61.8" r=".4" fill="#f0f"/>
<circle cx="211.2" cy="61.8" r=".4" fill="none" stroke="#f0f" stroke-width=".21"/>
<circle cx="121.6" cy="85.3" r=".4" fill="#f0f"/>
<circle cx="121.6" cy="85.3" r=".4" fill="none" stroke="#f0f" stroke-width=".21"/>
<circle cx="151.4" cy="85.3" r=".4" fill="#f0f"/>
<circle cx="151.4" cy="85.3" r=".4" fill="none" stroke="#f0f" stroke-width=".21"/>
<circle cx="181.3" cy="85.3" r=".4" fill="#f0f"/>
<circle cx="181.3" cy="85.3" r=".4" fill="none" stroke="#f0f" stroke-width=".21"/>
<circle cx="187.7" cy="83.2" r=".4" fill="#f0f"/>
<circle cx="187.7" cy="83.2" r=".4" fill="none" stroke="#f0f" stroke-width=".21"/>
<circle cx="121.6" cy="110.9" r=".4" fill="#f0f"/>
<circle cx="121.6" cy="110.9" r=".4" fill="none" stroke="#f0f" stroke-width=".21"/>
<circle cx="151.4" cy="113" r=".4" fill="#f0f"/>
<circle cx="151.4" cy="113" r=".4" fill="none" stroke="#f0f" stroke-width=".21"/>
<circle cx="151.4" cy="110.9" r=".4" fill="#f0f"/>
<circle cx="151.4" cy="110.9" r=".4" fill="none" stroke="#f0f" stroke-width=".21"/>
<circle cx="181.3" cy="113" r=".4" fill="#f0f"/>
<circle cx="181.3" cy="113" r=".4" fill="none" stroke="#f0f" stroke-width=".21"/>
<circle cx="181.3" cy="110.9" r=".4" fill="#f0f"/>
<circle cx="181.3" cy="110.9" r=".4" fill="none" stroke="#f0f" stroke-width=".21"/>
<circle cx="187.7" cy="108.8" r=".4" fill="#f0f"/>
<circle cx="187.7" cy="108.8" r=".4" fill="none" stroke="#f0f" stroke-width=".21"/>
<circle cx="128" cy="134.4" r=".4" fill="#f0f"/>
<circle cx="128" cy="134.4" r=".4" fill="none" stroke="#f0f" stroke-width=".21"/>
<circle cx="151.4" cy="136.5" r=".4" fill="#f0f"/>
<circle cx="151.4" cy="136.5" r=".4" fill="none" stroke="#f0f" stroke-width=".21"/>
<circle cx="181.3" cy="136.5" r=".4" fill="#f0f"/>
<circle cx="181.3" cy="136.5" r=".4" fill="none" stroke="#f0f" stroke-width=".21"/>
<circle cx="211.2" cy="136.5" r=".4" fill="#f0f"/>
<circle cx="211.2" cy="136.5" r=".4" fill="none" stroke="#f0f" stroke-width=".21"/>
<circle cx="217.6" cy="134.4" r=".4" fill="#f0f"/>
<circle cx="217.6" cy="134.4" r=".4" fill="none" stroke="#f0f" stroke-width=".21"/>
<circle cx="217.6" cy="57.5" r=".4" fill="#f0f"/>
<circle cx="217.6" cy="57.5" r=".4" fill="none" stroke="#f0f" stroke-width=".21"/>
<circle cx="187.7" cy="57.5" r=".4" fill="#f0f"/>
<circle cx="187.7" cy="57.5" r=".4" fill="none" stroke="#f0f" stroke-width=".21"/>
<circle cx="157.8" cy="57.5" r=".4" fill="#f0f"/>
<circle cx="157.8" cy="57.5" r=".4" fill="none" stroke="#f0f" stroke-width=".21"/>
<circle cx="128" cy="57.5" r=".4" fill="#f0f"/>
<circle cx="128" cy="57.5" r=".4" fill="none" stroke="#f0f" stroke-width=".21"/>
<circle cx="157.8" cy="83.2" r=".4" fill="#f0f"/>
<circle cx="157.8" cy="83.2" r=".4" fill="none" stroke="#f0f" stroke-width=".21"/>
<circle cx="128" cy="83.2" r=".4" fill="#f0f"/>
<circle cx="128" cy="83.2" r=".4" fill="none" stroke="#f0f" stroke-width=".21"/>
<circle cx="157.8" cy="108.8" r=".4" fill="#f0f"/>
<circle cx="157.8" cy="108.8" r=".4" fill="none" stroke="#f0f" stroke-width=".21"/>
<circle cx="128" cy="108.8" r=".4" fill="#f0f"/>
<circle cx="128" cy="108.8" r=".4" fill="none" stroke="#f0f" stroke-width=".21"/>
<circle cx="181.3" cy="61.8" r=".4" fill="#f0f"/>
<circle cx="181.3" cy="61.8" r=".4" fill="none" stroke="#f0f" stroke-width=".21"/>
<circle cx="181.3" cy="87.4" r=".4" fill="#f0f"/>
<circle cx="181.3" cy="87.4" r=".4" fill="none" stroke="#f0f" stroke-width=".21"/>
<circle cx="151.4" cy="87.4" r=".4" fill="#f0f"/>
<circle cx="151.4" cy="87.4" r=".4" fill="none" stroke="#f0f" stroke-width=".21"/>
<circle cx="151.4" cy="61.8" r=".4" fill="#f0f"/>
<circle cx="151.4" cy="61.8" r=".4" fill="none" stroke="#f0f" stroke-width=".21"/>
<circle cx="121.6" cy="61.8" r=".4" fill="#f0f"/>
<circle cx="121.6" cy="61.8" r=".4" fill="none" stroke="#f0f" stroke-width=".21"/>
<circle cx="121.6" cy="87.4" r=".4" fill="#f0f"/>
<circle cx="121.6" cy="87.4" r=".4" fill="none" stroke="#f0f" stroke-width=".21"/>
<circle cx="121.6" cy="136.5" r=".4" fill="#f0f"/>
<circle cx="121.6" cy="136.5" r=".4" fill="none" stroke="#f0f" stroke-width=".21"/>
<circle cx="187.7" cy="134.4" r=".4" fill="#f0f"/>
<circle cx="187.7" cy="134.4" r=".4" fill="none" stroke="#f0f" stroke-width=".21"/>
<circle cx="142.9" cy="177.1" r=".4" fill="#f0f"/>
<circle cx="142.9" cy="177.1" r=".4" fill="none" stroke="#f0f" stroke-width=".21"/>
<circle cx="142.9" cy="172.8" r=".4" fill="#f0f"/>
<circle cx="142.9" cy="172.8" r=".4" fill="none" stroke="#f0f" stroke-width=".21"/>
<circle cx="157.8" cy="134.4" r=".4" fill="#f0f"/>
<circle cx="157.8" cy="134.4" r=".4" fill="none" stroke="#f0f" stroke-width=".21"/>
<circle cx="121.6" cy="128" r=".4" fill="#f0f"/>
<circle cx="121.6" cy="128" r=".4" fill="none" stroke="#f0f" stroke-width=".21"/>
<circle cx="121.6" cy="113" r=".4" fill="#f0f"/>
<circle cx="121.6" cy="113" r=".4" fill="none" stroke="#f0f" stroke-width=".21"/>
<circle cx="151.4" cy="125.8" r=".4" fill="#f0f"/>
<circle cx="151.4" cy="125.8" r=".4" fill="none" stroke="#f0f" stroke-width=".21"/>
<circle cx="181.3" cy="123.7" r=".4" fill="#f0f"/>
<circle cx="181.3" cy="123.7" r=".4" fill="none" stroke="#f0f" stroke-width=".21"/>
<circle cx="211.2" cy="121.6" r=".4" fill="#f0f"/>
<circle cx="211.2" cy="121.6" r=".4" fill="none" stroke="#f0f" stroke-width=".21"/>
<circle cx="81" cy="166.4" r=".4" fill="#f0f"/>
<circle cx="81" cy="166.4" r=".4" fill="none" stroke="#f0f" stroke-width=".21"/>
<circle cx="211.2" cy="85.3" r=".4" fill="#f0f"/>
<circle cx="211.2" cy="85.3" r=".4" fill="none" stroke="#f0f" stroke-width=".21"/>
<circle cx="211.2" cy="113" r=".4" fill="#f0f"/>
<circle cx="211.2" cy="113" r=".4" fill="none" stroke="#f0f" stroke-width=".21"/>
<circle cx="211.2" cy="110.9" r=".4" fill="#f0f"/>
<circle cx="211.2" cy="110.9" r=".4" fill="none" stroke="#f0f" stroke-width=".21"/>
<circle cx="211.2" cy="87.4" r=".4" fill="#f0f"/>
<circle cx="211.2" cy="87.4" r=".4" fill="none" stroke="#f0f" stroke-width=".21"/>
<circle cx="217.6" cy="108.8" r=".4" fill="#f0f"/>
<circle cx="217.6" cy="108.8" r=".4" fill="none" stroke="#f0f" stroke-width=".21"/>
<circle cx="217.6" cy="83.2" r=".4" fill="#f0f"/>
<circle cx="217.6" cy="83.2" r=".4" fill="none" stroke="#f0f" stroke-width=".21"/>
<g font-size="1.9">
<text x="136.5" y="42">ROW3</text>
<text x="164.3" y="42">ROW2</text>
<text x="194.1" y="42">ROW1</text>
<text x="224" y="42">ROW0</text>
<text x="146.3" y="52.6">KEY15</text>
<text x="176.2" y="52.6">KEY11</text>
<text x="206.1" y="52.6">KEY7</text>
<text x="236.8" y="52.8">KEY3</text>
<text x="127.6" y="57.5">1</text>
<text x="157.5" y="57.5">1</text>
<text x="187.3" y="57.5">1</text>
<text x="217.2" y="57.5">1</text>
<text x="115.2" y="61.2">COL3</text>
<text x="123.7" y="64.8">150pF</text>
<text x="127.6" y="61.8">2</text>
<text x="153.6" y="64.8">150pF</text>
<text x="157.5" y="61.8">2</text>
<text x="183.5" y="64.8">150pF</text>
<text x="187.3" y="61.8">2</text>
<text x="213.4" y="64.8">150pF</text>
<text x="217.2" y="61.8">2</text>
<text x="72.1" y="74.6">2</text>
<text x="93.2" y="76.8">10</text>
<text x="93.2" y="74.6">11</text>
<text x="93.2" y="72.5">13</text>
<text x="93.2" y="78.9">8</text>
<text x="93.2" y="83.1">14</text>
<text x="127.6" y="83.1">1</text>
<text x="146.3" y="78.2">KEY14</text>
<text x="157.5" y="83.1">1</text>
<text x="176.2" y="78.2">KEY10</text>
<text x="187.3" y="83.1">1</text>
<text x="206.1" y="78.2">KEY6</text>
<text x="217.2" y="83.1">1</text>
<text x="236.8" y="78.4">KEY2</text>
<text x="20.9" y="87.4">2</text>
<text x="20.9" y="89.5">4</text>
<text x="33.5" y="87.4">1</text>
<text x="33.5" y="89.5">3</text>
<text x="72.1" y="85.3">3</text>
<text x="93.2" y="89.5">7</text>
<text x="93.2" y="87.4">9</text>
<text x="93.2" y="85.3">12</text>
<text x="115.2" y="86.8">COL2</text>
<text x="127.6" y="87.4">2</text>
<text x="157.5" y="87.4">2</text>
<text x="187.3" y="87.4">2</text>
<text x="217.2" y="87.4">2</text>
<text x="19.9" y="96">10</text>
<text x="20.9" y="91.7">6</text>
<text x="20.9" y="93.8">8</text>
<text x="33.5" y="91.7">5</text>
<text x="33.5" y="93.8">7</text>
<text x="33.5" y="96">9</text>
<text x="72.1" y="93.8">5</text>
<text x="72.1" y="96">6</text>
<text x="93.2" y="93.8">4</text>
<text x="93.2" y="96">16</text>
<text x="123.7" y="90.4">150pF</text>
<text x="153.6" y="90.4">150pF</text>
<text x="183.5" y="90.4">150pF</text>
<text x="213.4" y="90.4">150pF</text>
<text x="19.9" y="98.1">12</text>
<text x="19.9" y="100.2">14</text>
<text x="33.5" y="98.1">11</text>
<text x="33.5" y="100.2">13</text>
<text x="71.1" y="98.1">15</text>
<text x="93.2" y="98.1">1</text>
<text x="19.9" y="102.4">16</text>
<text x="33.5" y="102.4">15</text>
<text x="74.7" y="104.1">FSUSB74</text>
<text x="146.3" y="103.8">KEY13</text>
<text x="176.2" y="103.8">KEY9</text>
<text x="206.1" y="103.8">KEY5</text>
<text x="236.8" y="104">KEY1</text>
<text x="23.5" y="109.6">HEADER 8X2</text>
<text x="115.2" y="112.4">COL1</text>
<text x="127.6" y="108.8">1</text>
<text x="127.6" y="113">2</text>
<text x="157.5" y="108.8">1</text>
<text x="157.5" y="113">2</text>
<text x="187.3" y="108.8">1</text>
<text x="187.3" y="113">2</text>
<text x="217.2" y="108.8">1</text>
<text x="217.2" y="113">2</text>
<text x="123.7" y="116">150pF</text>
<text x="153.6" y="116">150pF</text>
<text x="183.5" y="116">150pF</text>
<text x="213.4" y="116">150pF</text>
<text x="72.1" y="123.7">2</text>
<text x="93.2" y="125.8">10</text>
<text x="93.2" y="123.7">11</text>
<text x="93.2" y="121.5">13</text>
<text x="93.2" y="128">8</text>
<text x="146.3" y="129.4">KEY12</text>
<text x="176.2" y="129.4">KEY8</text>
<text x="206.1" y="129.4">KEY4</text>
<text x="236.8" y="129.6">KEY0</text>
<text x="72.1" y="134.4">3</text>
<text x="93.2" y="136.5">9</text>
<text x="93.2" y="134.4">12</text>
<text x="93.2" y="132.2">14</text>
<text x="127.6" y="134.4">1</text>
<text x="157.5" y="134.4">1</text>
<text x="187.3" y="134.4">1</text>
<text x="217.2" y="134.4">1</text>
<text x="72.1" y="142.9">5</text>
<text x="93.2" y="142.9">4</text>
<text x="93.2" y="138.6">7</text>
<text x="115.2" y="138">COL0</text>
<text x="123.7" y="141.6">150pF</text>
<text x="127.6" y="138.6">2</text>
<text x="153.6" y="141.6">150pF</text>
<text x="157.5" y="138.6">2</text>
<text x="183.5" y="141.6">150pF</text>
<text x="187.3" y="138.6">2</text>
<text x="213.4" y="141.6">150pF</text>
<text x="217.2" y="138.6">2</text>
<text x="71.1" y="147.2">15</text>
<text x="72.1" y="145">6</text>
<text x="93.2" y="147.2">1</text>
<text x="93.2" y="145">16</text>
<text x="74.7" y="153.2">FSUSB74</text>
<text x="123.3" y="162.1">2</text>
<text x="123.3" y="164.2">4</text>
<text x="123.3" y="166.4">6</text>
<text x="135.9" y="162.1">1</text>
<text x="135.9" y="164.2">3</text>
<text x="135.9" y="166.4">5</text>
<text x="70.2" y="172.2">0.1uF</text>
<text x="85.1" y="172.2">0.1uF</text>
<text x="122.3" y="170.6">10</text>
<text x="122.3" y="172.8">12</text>
<text x="123.3" y="168.5">8</text>
<text x="135.9" y="168.5">7</text>
<text x="135.9" y="170.6">9</text>
<text x="135.9" y="172.8">11</text>
<text x="122.3" y="174.9">14</text>
<text x="122.3" y="177">16</text>
<text x="135.9" y="174.9">13</text>
<text x="135.9" y="177">15</text>
<text x="125.9" y="184.3">HEADER 8X2</text>
<text x="198.4" y="198">Title</text>
<text x="204.8" y="200.1">LDC 16-Button Inductive Keypad</text>
<text x="198.4" y="204.4">Size</text>
<text x="206.9" y="204.4">Document Number</text>
<text x="206.9" y="206.5">TIDA-00509</text>
<text x="268.8" y="204.4">Rev</text>
<text x="270.9" y="206.5">2</text>
<text x="198.4" y="210.8">Date:</text>
<text x="209.5" y="210.8">Thursday, February 19, 2015</text>
<text x="241.1" y="210.8">Sheet</text>
<text x="251.8" y="210.8">1</text>
<text x="258.1" y="210.8">of</text>
<text x="264.5" y="210.8">1</text>
</g>
<g font-size="1.9" fill="#000080">
<text x="129.5" y="49.9">L1</text>
<text x="159.3" y="49.9">L2</text>
<text x="189.2" y="49.9">L3</text>
<text x="219.1" y="49.9">L4</text>
<text x="123.7" y="56.1">C1</text>
<text x="153.6" y="56.1">C2</text>
<text x="183.5" y="56.1">C3</text>
<text x="213.4" y="56.1">C4</text>
<text x="74" y="69.1">U1</text>
<text x="129.7" y="70.8">Printed Coil</text>
<text x="159.6" y="70.8">Printed Coil</text>
<text x="189.4" y="70.8">Printed Coil</text>
<text x="219.3" y="70.8">Printed Coil</text>
<text x="129.5" y="75.5">L5</text>
<text x="159.3" y="75.5">L6</text>
<text x="189.2" y="75.5">L7</text>
<text x="219.1" y="75.5">L8</text>
<text x="23.5" y="81.7">J1</text>
<text x="123.7" y="81.7">C5</text>
<text x="153.6" y="81.7">C6</text>
<text x="183.5" y="81.7">C7</text>
<text x="213.4" y="81.7">C8</text>
<text x="129.5" y="101.1">L9</text>
<text x="129.7" y="96.4">Printed Coil</text>
<text x="159.3" y="101.1">L10</text>
<text x="159.6" y="96.4">Printed Coil</text>
<text x="189.2" y="101.1">L11</text>
<text x="189.4" y="96.4">Printed Coil</text>
<text x="219.1" y="101.1">L12</text>
<text x="219.3" y="96.4">Printed Coil</text>
<text x="123.7" y="107.3">C9</text>
<text x="153.6" y="107.3">C10</text>
<text x="183.5" y="107.3">C11</text>
<text x="213.4" y="107.3">C12</text>
<text x="74" y="118.2">U2</text>
<text x="129.7" y="122">Printed Coil</text>
<text x="159.6" y="122">Printed Coil</text>
<text x="189.4" y="122">Printed Coil</text>
<text x="219.3" y="122">Printed Coil</text>
<text x="129.5" y="126.7">L13</text>
<text x="159.3" y="126.7">L14</text>
<text x="189.2" y="126.7">L15</text>
<text x="219.1" y="126.7">L16</text>
<text x="123.7" y="132.9">C13</text>
<text x="153.6" y="132.9">C14</text>
<text x="183.5" y="132.9">C15</text>
<text x="213.4" y="132.9">C16</text>
<text x="129.7" y="147.6">Printed Coil</text>
<text x="159.6" y="147.6">Printed Coil</text>
<text x="189.4" y="147.6">Printed Coil</text>
<text x="219.3" y="147.6">Printed Coil</text>
<text x="125.9" y="156.4">J2</text>
<text x="70.2" y="170.2">C17</text>
<text x="85.1" y="170.2">C18</text>
</g>
<g font-size="1.9" fill="#004080">
<text x="75.7" y="75.5">1A</text>
<text x="87.3" y="77.6">1B2</text>
<text x="87.3" y="75.5">1B1</text>
<text x="87.3" y="73.4">1B0</text>
<text x="87.3" y="79.8">1B3</text>
<text x="75.7" y="86.2">2A</text>
<text x="87.3" y="88.3">2B2</text>
<text x="87.3" y="86.2">2B1</text>
<text x="87.3" y="84">2B0</text>
<text x="75.7" y="94.7">SEL1</text>
<text x="86.7" y="94.7">VCC</text>
<text x="87.3" y="90.4">2B3</text>
<text x="75.7" y="96.9">SEL0</text>
<text x="75.7" y="99">OE</text>
<text x="86.5" y="99">GND</text>
<text x="88" y="96.9">NC</text>
<text x="75.7" y="124.6">1A</text>
<text x="87.3" y="124.6">1B1</text>
<text x="87.3" y="122.4">1B0</text>
<text x="87.3" y="128.9">1B3</text>
<text x="87.3" y="126.7">1B2</text>
<text x="75.7" y="135.3">2A</text>
<text x="87.3" y="137.4">2B2</text>
<text x="87.3" y="135.3">2B1</text>
<text x="87.3" y="133.1">2B0</text>
<text x="75.7" y="143.8">SEL1</text>
<text x="86.7" y="143.8">VCC</text>
<text x="87.3" y="139.5">2B3</text>
<text x="75.7" y="145.9">SEL0</text>
<text x="75.7" y="148">OE</text>
<text x="86.5" y="148">GND</text>
<text x="88" y="145.9">NC</text>
</g>
<g font-size="1.9" fill="#f00">
<text x="53.8" y="95.6">CS0</text>
<text x="53.8" y="93.4">CS1</text>
<text x="60.2" y="95.6">SPARE5</text>
<text x="60.2" y="93.4">SPARE3</text>
<text x="100.7" y="93.4">3.3V</text>
<text x="49.5" y="142.5">RS1</text>
<text x="58" y="142.5">SPARE1</text>
<text x="100.7" y="142.5">3.3V</text>
<text x="49.5" y="144.7">RS0</text>
<text x="58" y="144.7">SPARE4</text>
<text x="104.9" y="161.7">SPARE5</text>
<text x="147.6" y="161.7">SPARE3</text>
<text x="90" y="166">3.3V</text>
<text x="151.9" y="170.3">3.3V</text>
<text x="104.9" y="176.7">SPARE4</text>
<text x="149.8" y="174.5">SPARE1</text>
</g>
<g font-size="1.5">
<text x="29.4" y="1.6">5</text>
<text x="84" y="1.6">4</text>
<text x="138.6" y="1.6">3</text>
<text x="193.3" y="1.6">2</text>
<text x="247.9" y="1.6">1</text>
<text x=".6" y="29.6">D</text>
<text x="275.8" y="29.6">D</text>
<text x=".6" y="81.8">C</text>
<text x="275.8" y="81.8">C</text>
<text x=".6" y="134.1">B</text>
<text x="275.8" y="134.1">B</text>
<text x=".6" y="186.4">A</text>
<text x="275.8" y="186.4">A</text>
<text x="29.4" y="212.8">5</text>
<text x="84" y="212.8">4</text>
<text x="138.6" y="212.8">3</text>
<text x="193.3" y="212.8">2</text>
<text x="247.9" y="212.8">1</text>
</g>
</svg>
